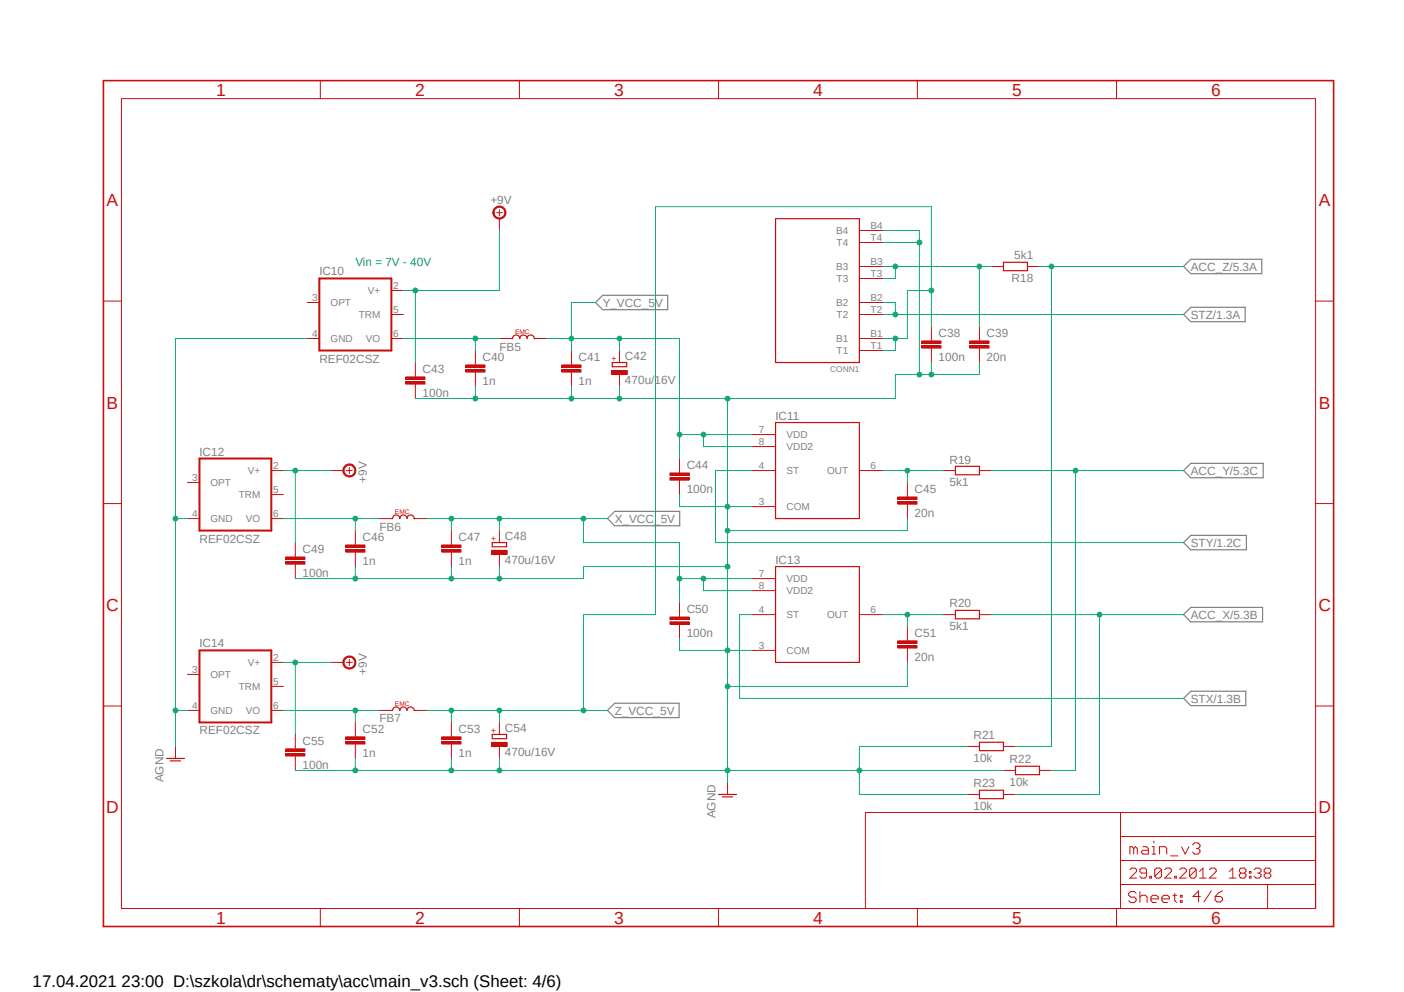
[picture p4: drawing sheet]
<svg xmlns="http://www.w3.org/2000/svg" width="297mm" height="210mm" viewBox="0 0 297 210" stroke-linecap="round" stroke-linejoin="round" font-family="sans-serif">
<path d="M21.3 16.7l261.2 179.9M282.5 16.7l-261.2 179.9" fill="none" stroke="#fff" stroke-width=".21"/>
<path d="M250.4 56.4l1.5-1.5h15.1v3h-15.1zM126 64l1.5-1.5h13.8v3h-13.8zM250.4 66.5l1.5-1.5h11.5v3.1h-11.5zM250.4 99.6l1.5-1.6h15.3v3.1h-15.3zM128.5 109.7l1.5-1.5h13.8v3.1h-13.8zM250.4 114.8l1.5-1.5h11.8v3h-11.8zM250.4 130l1.5-1.5h15.2v3.1h-15.2zM128.5 150.3l1.5-1.5h13.7v3h-13.7zM250.4 147.8l1.5-1.5h11.7v3h-11.7z" fill="none" stroke="#808080" stroke-width=".25"/>
<path d="M164.1 89.4h17.7v20.3h-17.7zM164.1 119.9h17.7v20.3h-17.7z" fill="none" stroke="#c90d0c" stroke-width=".25"/>
<path d="M143.8 99.6v.5M159 91.9h5.1M159 94.5h5.1M159 99.6h5.1M181.8 99.6h5.1M143.8 101.6v.5M159 107.2h5.1M159 122.4h5.1M159 125h5.1M159 130h5.1M159 137.6h5.1M181.8 130h5.1" fill="none" stroke="#c90d0c" stroke-width=".21"/>
<path d="M141.7 101.1h4.1v.5h-4.1z" fill-rule="evenodd" fill="#c90d0c"/>
<path d="M141.7 101.1h4.1v.5h-4.1z" fill="none" stroke="#c90d0c" stroke-width=".21"/>
<path d="M141.7 100.1h4.1v.5h-4.1z" fill-rule="evenodd" fill="#c90d0c"/>
<path d="M143.8 97v2.6M141.7 100.1h4.1v.5h-4.1zM143.8 102.1v2.5M143.8 130v.6M143.8 132.1v.5" fill="none" stroke="#c90d0c" stroke-width=".21"/>
<path d="M141.7 131.6h4.1v.5h-4.1z" fill-rule="evenodd" fill="#c90d0c"/>
<path d="M141.7 131.6h4.1v.5h-4.1z" fill="none" stroke="#c90d0c" stroke-width=".21"/>
<path d="M141.7 130.6h4.1v.5h-4.1z" fill-rule="evenodd" fill="#c90d0c"/>
<path d="M192 104.6v.6M192 106.7v.5M141.7 130.6h4.1v.5h-4.1zM143.8 127.5v2.5M143.8 132.6v2.5" fill="none" stroke="#c90d0c" stroke-width=".21"/>
<path d="M189.9 106.2h4.1v.5h-4.1z" fill-rule="evenodd" fill="#c90d0c"/>
<path d="M189.9 106.2h4.1v.5h-4.1z" fill="none" stroke="#c90d0c" stroke-width=".21"/>
<path d="M189.9 105.2h4.1v.5h-4.1z" fill-rule="evenodd" fill="#c90d0c"/>
<path d="M189.9 105.2h4.1v.5h-4.1zM192 102.1v2.5M192 107.2v2.5M192 135.1v.5M192 137.1v.5" fill="none" stroke="#c90d0c" stroke-width=".21"/>
<path d="M189.9 136.6h4.1v.5h-4.1z" fill-rule="evenodd" fill="#c90d0c"/>
<path d="M189.9 136.6h4.1v.5h-4.1z" fill="none" stroke="#c90d0c" stroke-width=".21"/>
<path d="M189.9 135.6h4.1v.5h-4.1z" fill-rule="evenodd" fill="#c90d0c"/>
<g fill="none" stroke="#c90d0c" stroke-width=".21">
<path d="M181.8 58.9h5.1M181.8 56.4h5.1M181.8 51.3h5.1M181.8 48.8h5.1M181.8 74.2h5.1M181.8 71.6h5.1M181.8 66.5h5.1M181.8 64h5.1M197.1 71.6v.5M197.1 73.7v.5M189.9 135.6h4.1v.5h-4.1zM192 132.6v2.5"/>
<path d="M192 137.6v2.6"/>
</g>
<path d="M164.1 46.3h17.7v30.4h-17.7z" fill="none" stroke="#c90d0c" stroke-width=".25"/>
<path d="M195 73.2h4.1v.5h-4.1z" fill-rule="evenodd" fill="#c90d0c"/>
<path d="M195 73.2h4.1v.5h-4.1z" fill="none" stroke="#c90d0c" stroke-width=".21"/>
<path d="M195 72.1h4.1v.5h-4.1z" fill-rule="evenodd" fill="#c90d0c"/>
<path d="M195 72.1h4.1v.5h-4.1zM197.1 69.1v2.5M197.1 74.2v2.5M207.2 71.6v.5M207.2 73.7v.5" fill="none" stroke="#c90d0c" stroke-width=".21"/>
<path d="M205.2 73.2h4.1v.5h-4.1z" fill-rule="evenodd" fill="#c90d0c"/>
<path d="M205.2 73.2h4.1v.5h-4.1z" fill="none" stroke="#c90d0c" stroke-width=".21"/>
<path d="M205.2 72.1h4.1v.5h-4.1z" fill-rule="evenodd" fill="#c90d0c"/>
<path d="M100.6 76.7v.5M100.6 78.7v.5M105.7 71.6h2.5M113.3 71.6h2.5M205.2 72.1h4.1v.5h-4.1zM207.2 69.1v2.5M207.2 74.2v2.5" fill="none" stroke="#c90d0c" stroke-width=".21"/>
<path d="M108.2 71.6h.3a.76 .76 0 0 1 .7-.7 .76 .76 0 0 1 .8 .7 .76 .76 0 0 1 .7-.7 .76 .76 0 0 1 .8 .7 .76 .76 0 0 1 .8-.7 .76 .76 0 0 1 .7 .7h.3" fill="none" stroke="#c90d0c" stroke-width=".25"/>
<path d="M98.5 78.2h4.1v.5h-4.1z" fill-rule="evenodd" fill="#c90d0c"/>
<path d="M98.5 78.2h4.1v.5h-4.1z" fill="none" stroke="#c90d0c" stroke-width=".21"/>
<path d="M98.5 77.2h4.1v.5h-4.1z" fill-rule="evenodd" fill="#c90d0c"/>
<path d="M98.5 77.2h4.1v.5h-4.1zM100.6 74.2v2.5M100.6 79.2v2.6M120.9 76.7v.5M120.9 78.7v.5" fill="none" stroke="#c90d0c" stroke-width=".21"/>
<path d="M118.9 78.2h4v.5h-4z" fill-rule="evenodd" fill="#c90d0c"/>
<path d="M118.9 78.2h4v.5h-4z" fill="none" stroke="#c90d0c" stroke-width=".21"/>
<path d="M118.9 77.2h4v.5h-4z" fill-rule="evenodd" fill="#c90d0c"/>
<path d="M65 64h2.6M65 71.6h2.6M82.8 71.6h2.5M82.8 66.5h2.5M82.8 61.5h2.5M87.9 79.2v.6M118.9 77.2h4v.5h-4zM120.9 74.2v2.5M120.9 79.2v2.6M87.9 81.3v.5" fill="none" stroke="#c90d0c" stroke-width=".21"/>
<path d="M67.6 58.9h15.2v15.3h-15.2z" fill="none" stroke="#c90d0c" stroke-width=".42"/>
<path d="M85.8 80.8h4.1v.5h-4.1z" fill-rule="evenodd" fill="#c90d0c"/>
<path d="M85.8 80.8h4.1v.5h-4.1z" fill="none" stroke="#c90d0c" stroke-width=".21"/>
<path d="M85.8 79.8h4.1v.5h-4.1z" fill-rule="evenodd" fill="#c90d0c"/>
<g fill="none" stroke="#c90d0c" stroke-width=".21">
<path d="M67.8 17.1v3.8M109.9 17.1v3.8M152 17.1v3.8M194.1 17.1v3.8M236.2 17.1v3.8M25.7 20.9h252.6v171.3h-252.6zM105 45h1.3M105.7 44.4v1.2M209.8 56.4h2.5M217.4 56.4h2.5M21.9 63.7h3.8M85.8 79.8h4.1v.5h-4.1z"/>
<path d="M87.9 76.7v2.5M278.3 63.7h3.8M87.9 81.8v2.5M199.6 99.6h2.5M207.2 99.6h2.6M21.9 106.6h3.8M278.3 106.6h3.8M199.6 130h2.5M207.2 130h2.6M21.9 149.4h3.8M204.7 157.9h2.5M212.3 157.9h2.5"/>
<path d="M278.3 149.4h3.8M204.7 168.1h2.5M212.3 163h2.5M212.3 168.1h2.5M219.9 163h2.6M237.1 171.9v20.3M237.1 177h41.2M239.9 179.5l-.4-.3h-.4v1.5M239.9 179.5v1.2M239.9 179.5l.3-.3 .4 .3v1.2M241.8 179.2h.8l.3 .3v1.2h-1.1l-.4-.4 .4-.4h1.1M243.8 179.2h.3v1.5"/>
<path d="M244.1 178v.4M250 179.2l.7 1.5 .8-1.5M252.3 178.8l.4-.4h.8l.4 .4v.4l-.4 .3M253.1 179.5h.4M253.5 179.5l.4 .4v.4l-.4 .4h-.8l-.4-.4M278.3 171.9h-95.2v20.3M67.8 192.2v3.8M109.9 192.2v3.8M152 192.2v3.8M194.1 192.2v3.8M236.2 192.2v3.8M237.1 187.2h41.2"/>
<path d="M237.1 182.1h41.2M239.1 184l.3-.3h.7l.3 .3v.4l-1.3 1.4h1.3M240.4 189l-.4-.4h-.8l-.4 .4v.4l.4 .4h.8l.4 .4v.4l-.4 .4h-.8l-.4-.4M241.2 188.6v2.4M241.2 189.8l.4-.4h.7l.4 .4v1.2M242.6 184.7h-1.1l-.3-.3v-.4l.3-.3h.7l.4 .3v1.4l-.4 .4h-.7l-.3-.4M243.2 185.4h.4v.4h-.4zM243.5 190.2h1.6v-.4l-.5-.4h-.7l-.4 .4v.8l.4 .4h.7M243.8 180.7h.7M245.3 180.7v-1.5h1.2l.3 .3v1.2M245.7 184v1.4l-.3 .4h-.7l-.4-.4M245.7 184l-.3-.3h-.7l-.4 .3v1.4"/>
<path d="M245.7 184l-1.4 1.4M245.8 190.2h1.6v-.4l-.4-.4h-.8l-.4 .4v.8l.4 .4h.8M246.4 184l.4-.3h.7l.3 .3v.4l-1.4 1.4h1.4M247.6 181.1h1.6M248.2 189.4h.8M248.5 185.4h.4v.4h-.4zM248.5 189v1.6l.5 .4M249.6 184l.3-.3h.7l.4 .3v.4l-1.4 1.4h1.4M249.7 189.4h.4v.4h-.4zM249.7 190.6h.4v.4h-.4zM253.1 184v1.4l-.4 .4h-.7l-.3-.4M253.1 184l-.4-.3h-.7l-.3 .3v1.4"/>
<path d="M253.1 184l-1.4 1.4M253.8 185.8h1.4M253.8 184.4l.7-.7v2.1M254 189.7h-1.6l1.2-1.2v2.3M255.9 184l.3-.3h.8l.3 .3v.4l-1.4 1.4h1.4M256.3 188.5l-1.6 2.3M257.1 189.7h1.1l.5 .4v.4l-.5 .3h-.7l-.4-.3zM258.7 188.5l-.9 .4-.7 .8M260.1 185.8h1.4M260.1 184.4l.7-.7v2.1M262.5 184.7l-.3 .4v.3l.3 .4h.8l.3-.4v-.3l-.3-.4M262.5 184.7l-.3-.3v-.4l.3-.3h.8l.3 .3v.4l-.3 .3"/>
<path d="M262.5 184.7h.8M264.3 185.4h.4v.4h-.4zM264.3 184.4h.4v.3h-.4zM265.3 184l.4-.3h.7l.4 .3v.4l-.4 .3M266.1 184.7h.3M266.4 184.7l.4 .4v.3l-.4 .4h-.7l-.4-.4M267.8 184.7l-.3 .4v.3l.3 .4h.7l.4-.4v-.3l-.4-.4M267.8 184.7l-.3-.3v-.4l.3-.3h.7l.4 .3v.4l-.4 .3M267.8 184.7h.7M268.2 187.2v5"/>
</g>
<path d="M21.9 17.1h260.2v178.9h-260.2z" fill="none" stroke="#c90d0c" stroke-width=".34"/>
<path d="M212.3 55.5h5.1v1.8h-5.1zM202.1 98.7h5.1v1.8h-5.1zM202.1 129.2h5.1v1.7h-5.1zM207.2 157.1h5.1v1.7h-5.1zM207.2 167.2h5.1v1.8h-5.1zM214.8 162.1h5.1v1.8h-5.1z" fill="none" stroke="#c90d0c" stroke-width=".25"/>
<path d="M104.6 44.1a1.4 1.4 0 0 1 2.2 .1 1.4 1.4 0 0 1-.7 2.1 1.4 1.4 0 0 1-1.8-1.3h.2a1.13 1.13 0 0 1 1.6-1.1 1.13 1.13 0 0 1 .4 1.8 1.13 1.13 0 0 1-1.9-.3l-.1-.4h-.2z" fill-rule="evenodd" fill="#c90d0c"/>
<path d="M104.6 44.1a1.4 1.4 0 0 1 2.2 .1 1.4 1.4 0 0 1-.7 2.1 1.4 1.4 0 0 1-1.8-1.3h.2a1.13 1.13 0 0 1 1.6-1.1 1.13 1.13 0 0 1 .4 1.8 1.13 1.13 0 0 1-1.9-.3l-.1-.4h-.2zM105.7 46.3v2.5" fill="none" stroke="#c90d0c" stroke-width=".21"/>
<path d="M129.5 76.7h3.1v.9h-3.1z" fill="none" stroke="#c90d0c" stroke-width=".25"/>
<path d="M129.4 78.4h3.3v.8h-3.3z" fill-rule="evenodd" fill="#c90d0c"/>
<path d="M129.4 78.4h3.3v.8h-3.3zM131.1 74.2v2.5M131.1 79.2v2.6M75.2 114.8v.5M75.2 116.8v.5M80.3 109.7h2.5M87.9 109.7h2.5" fill="none" stroke="#c90d0c" stroke-width=".21"/>
<path d="M82.8 109.7h.3a.76 .76 0 0 1 .7-.7 .76 .76 0 0 1 .8 .7 .76 .76 0 0 1 .7-.7 .76 .76 0 0 1 .8 .7 .76 .76 0 0 1 .8-.7 .76 .76 0 0 1 .7 .7h.3" fill="none" stroke="#c90d0c" stroke-width=".25"/>
<path d="M73.1 116.3h4.1v.5h-4.1z" fill-rule="evenodd" fill="#c90d0c"/>
<path d="M73.1 116.3h4.1v.5h-4.1z" fill="none" stroke="#c90d0c" stroke-width=".21"/>
<path d="M73.1 115.3h4.1v.5h-4.1z" fill-rule="evenodd" fill="#c90d0c"/>
<path d="M73.1 115.3h4.1v.5h-4.1zM75.2 112.3v2.5M75.2 117.3v2.6M95.5 114.8v.5M95.5 116.8v.5" fill="none" stroke="#c90d0c" stroke-width=".21"/>
<path d="M93.5 116.3h4v.5h-4z" fill-rule="evenodd" fill="#c90d0c"/>
<path d="M93.5 116.3h4v.5h-4z" fill="none" stroke="#c90d0c" stroke-width=".21"/>
<path d="M93.5 115.3h4v.5h-4z" fill-rule="evenodd" fill="#c90d0c"/>
<path d="M57.4 99.6h2.5M39.7 102.1h2.5M39.7 109.7h2.5M57.4 109.7h2.5M57.4 104.6h2.5M62.5 117.3v.6M62.5 119.4v.5M93.5 115.3h4v.5h-4zM95.5 112.3v2.5M95.5 117.3v2.6" fill="none" stroke="#c90d0c" stroke-width=".21"/>
<path d="M42.2 97h15.2v15.3h-15.2z" fill="none" stroke="#c90d0c" stroke-width=".42"/>
<path d="M60.4 118.9h4.1v.5h-4.1z" fill-rule="evenodd" fill="#c90d0c"/>
<path d="M60.4 118.9h4.1v.5h-4.1z" fill="none" stroke="#c90d0c" stroke-width=".21"/>
<path d="M60.4 117.9h4.1v.5h-4.1z" fill-rule="evenodd" fill="#c90d0c"/>
<path d="M73.3 99.6h1.2M73.9 98.9v1.3M60.4 117.9h4.1v.5h-4.1zM62.5 114.8v2.5M62.5 119.9v2.5" fill="none" stroke="#c90d0c" stroke-width=".21"/>
<path d="M72.9 98.7a1.39 1.39 0 0 1 2.2 .1 1.39 1.39 0 0 1-.8 2.1 1.39 1.39 0 0 1-1.8-1.3h.3a1.15 1.15 0 0 1 1.5-1.2 1.15 1.15 0 0 1 .4 1.9 1.15 1.15 0 0 1-1.8-.4l-.1-.3h-.3z" fill-rule="evenodd" fill="#c90d0c"/>
<path d="M70.1 99.6h2.5M72.9 98.7a1.39 1.39 0 0 1 2.2 .1 1.39 1.39 0 0 1-.8 2.1 1.39 1.39 0 0 1-1.8-1.3h.3a1.15 1.15 0 0 1 1.5-1.2 1.15 1.15 0 0 1 .4 1.9 1.15 1.15 0 0 1-1.8-.4l-.1-.3h-.3z" fill="none" stroke="#c90d0c" stroke-width=".21"/>
<path d="M104.1 114.8h3.1v.9h-3.1z" fill="none" stroke="#c90d0c" stroke-width=".25"/>
<path d="M104 116.5h3.3v.8h-3.3z" fill-rule="evenodd" fill="#c90d0c"/>
<path d="M104 116.5h3.3v.8h-3.3zM105.7 112.3v2.5M105.7 117.3v2.6M75.2 155.4v.5M75.2 157.4v.5M80.3 150.3h2.5M87.9 150.3h2.5" fill="none" stroke="#c90d0c" stroke-width=".21"/>
<path d="M82.8 150.3h.3a.76 .76 0 0 1 .7-.7 .76 .76 0 0 1 .8 .7 .76 .76 0 0 1 .7-.7 .76 .76 0 0 1 .8 .7 .76 .76 0 0 1 .8-.7 .76 .76 0 0 1 .7 .7h.3" fill="none" stroke="#c90d0c" stroke-width=".25"/>
<path d="M73.1 156.9h4.1v.5h-4.1z" fill-rule="evenodd" fill="#c90d0c"/>
<path d="M73.1 156.9h4.1v.5h-4.1z" fill="none" stroke="#c90d0c" stroke-width=".21"/>
<path d="M73.1 155.9h4.1v.5h-4.1z" fill-rule="evenodd" fill="#c90d0c"/>
<path d="M73.1 155.9h4.1v.5h-4.1zM75.2 152.9v2.5M75.2 157.9v2.6M95.5 155.4v.5M95.5 157.4v.5" fill="none" stroke="#c90d0c" stroke-width=".21"/>
<path d="M93.5 156.9h4v.5h-4z" fill-rule="evenodd" fill="#c90d0c"/>
<path d="M93.5 156.9h4v.5h-4z" fill="none" stroke="#c90d0c" stroke-width=".21"/>
<path d="M93.5 155.9h4v.5h-4z" fill-rule="evenodd" fill="#c90d0c"/>
<path d="M39.7 142.7h2.5M39.7 150.3h2.5M57.4 150.3h2.5M57.4 145.2h2.5M57.4 140.2h2.5M62.5 157.9v.6M62.5 160v.5M93.5 155.9h4v.5h-4zM95.5 152.9v2.5M95.5 157.9v2.6" fill="none" stroke="#c90d0c" stroke-width=".21"/>
<path d="M42.2 137.6h15.2v15.3h-15.2z" fill="none" stroke="#c90d0c" stroke-width=".42"/>
<path d="M60.4 159.5h4.1v.5h-4.1z" fill-rule="evenodd" fill="#c90d0c"/>
<path d="M60.4 159.5h4.1v.5h-4.1z" fill="none" stroke="#c90d0c" stroke-width=".21"/>
<path d="M60.4 158.5h4.1v.5h-4.1z" fill-rule="evenodd" fill="#c90d0c"/>
<path d="M73.9 139.5v1.3M60.4 158.5h4.1v.5h-4.1zM62.5 155.4v2.5M73.3 140.2h1.2M62.5 160.5v2.5" fill="none" stroke="#c90d0c" stroke-width=".21"/>
<path d="M72.9 139.3a1.4 1.4 0 0 1 2.2 .1 1.4 1.4 0 0 1-.8 2.1 1.4 1.4 0 0 1-1.8-1.3h.3a1.15 1.15 0 0 1 1.6-1.1 1.15 1.15 0 0 1 .3 1.9 1.15 1.15 0 0 1-1.8-.4l-.1-.4h-.3z" fill-rule="evenodd" fill="#c90d0c"/>
<path d="M72.9 139.3a1.4 1.4 0 0 1 2.2 .1 1.4 1.4 0 0 1-.8 2.1 1.4 1.4 0 0 1-1.8-1.3h.3a1.15 1.15 0 0 1 1.6-1.1 1.15 1.15 0 0 1 .3 1.9 1.15 1.15 0 0 1-1.8-.4l-.1-.4h-.3zM70.1 140.2h2.5" fill="none" stroke="#c90d0c" stroke-width=".21"/>
<path d="M104.1 155.4h3.1v.9h-3.1z" fill="none" stroke="#c90d0c" stroke-width=".25"/>
<path d="M104 157.1h3.3v.8h-3.3z" fill-rule="evenodd" fill="#c90d0c"/>
<path d="M37.1 157.9v2.6M104 157.1h3.3v.8h-3.3zM105.7 152.9v2.5M105.7 157.9v2.6M153.9 165.6v2.5" fill="none" stroke="#c90d0c" stroke-width=".21"/>
<path d="M35.2 160.5h3.8M36 161h2.2M152 168.1h3.8M152.8 168.6h2.2" fill="none" stroke="#c90d0c" stroke-width=".25"/>
<path d="M186.9 99.6h12.7M192 99.6v2.5" fill="none" stroke="#0dab76" stroke-width=".21"/>
<circle cx="192" cy="99.6" r=".51" fill="#0dab76"/>
<g fill="none" stroke="#0dab76" stroke-width=".21">
<path d="M186.9 130h12.7M192 130v2.6"/>
<circle cx="192" cy="99.6" r=".51"/>
</g>
<circle cx="192" cy="130" r=".51" fill="#0dab76"/>
<g fill="none" stroke="#0dab76" stroke-width=".21">
<path d="M186.9 64h2.5v2.5M186.9 66.5h63.5M159 99.6h-7.6v15.2h99M159 130h-2.5v17.8h93.9"/>
<circle cx="192" cy="130" r=".51"/>
</g>
<circle cx="189.4" cy="66.5" r=".51" fill="#0dab76"/>
<g fill="none" stroke="#0dab76" stroke-width=".21">
<path d="M186.9 56.4h22.9M189.4 56.4v2.5h-2.5M207.2 56.4v12.7"/>
<circle cx="189.4" cy="66.5" r=".51"/>
</g>
<circle cx="207.2" cy="56.4" r=".51" fill="#0dab76"/>
<circle cx="207.2" cy="56.4" r=".51" fill="none" stroke="#0dab76" stroke-width=".21"/>
<circle cx="189.4" cy="56.4" r=".51" fill="#0dab76"/>
<g fill="none" stroke="#0dab76" stroke-width=".21">
<path d="M115.8 71.6h28v25.4M126 64h-5.1v10.2M131.1 71.6v2.6M143.8 91.9h15.2M148.8 91.9v2.6h10.2"/>
<circle cx="189.4" cy="56.4" r=".51"/>
</g>
<circle cx="131.1" cy="71.6" r=".51" fill="#0dab76"/>
<circle cx="131.1" cy="71.6" r=".51" fill="none" stroke="#0dab76" stroke-width=".21"/>
<circle cx="120.9" cy="71.6" r=".51" fill="#0dab76"/>
<circle cx="120.9" cy="71.6" r=".51" fill="none" stroke="#0dab76" stroke-width=".21"/>
<circle cx="148.8" cy="91.9" r=".51" fill="#0dab76"/>
<circle cx="148.8" cy="91.9" r=".51" fill="none" stroke="#0dab76" stroke-width=".21"/>
<circle cx="143.8" cy="91.9" r=".51" fill="#0dab76"/>
<g fill="none" stroke="#0dab76" stroke-width=".21">
<path d="M85.3 71.6h20.4M100.6 71.6v2.6"/>
<circle cx="143.8" cy="91.9" r=".51"/>
</g>
<circle cx="100.6" cy="71.6" r=".51" fill="#0dab76"/>
<g fill="none" stroke="#0dab76" stroke-width=".21">
<path d="M105.7 48.8v12.7h-20.4M87.9 61.5v15.2"/>
<circle cx="100.6" cy="71.6" r=".51"/>
</g>
<circle cx="87.9" cy="61.5" r=".51" fill="#0dab76"/>
<g fill="none" stroke="#0dab76" stroke-width=".21">
<path d="M59.9 99.6h10.2M62.5 99.6v15.2"/>
<circle cx="87.9" cy="61.5" r=".51"/>
</g>
<circle cx="62.5" cy="99.6" r=".51" fill="#0dab76"/>
<g fill="none" stroke="#0dab76" stroke-width=".21">
<path d="M59.9 140.2h10.2M62.5 140.2v15.2"/>
<circle cx="62.5" cy="99.6" r=".51"/>
</g>
<circle cx="62.5" cy="140.2" r=".51" fill="#0dab76"/>
<g fill="none" stroke="#0dab76" stroke-width=".21">
<path d="M219.9 56.4h30.5M222.5 56.4v101.5h-7.7"/>
<circle cx="62.5" cy="140.2" r=".51"/>
</g>
<circle cx="222.5" cy="56.4" r=".51" fill="#0dab76"/>
<g fill="none" stroke="#0dab76" stroke-width=".21">
<path d="M209.8 99.6h40.6M227.5 99.6v63.4h-5"/>
<circle cx="222.5" cy="56.4" r=".51"/>
</g>
<circle cx="227.5" cy="99.6" r=".51" fill="#0dab76"/>
<g fill="none" stroke="#0dab76" stroke-width=".21">
<path d="M209.8 130h40.6M232.6 130v38.1h-17.8"/>
<circle cx="227.5" cy="99.6" r=".51"/>
</g>
<circle cx="232.6" cy="130" r=".51" fill="#0dab76"/>
<g fill="none" stroke="#0dab76" stroke-width=".21">
<path d="M59.9 109.7h20.4M75.2 109.7v2.6"/>
<circle cx="232.6" cy="130" r=".51"/>
</g>
<circle cx="75.2" cy="109.7" r=".51" fill="#0dab76"/>
<g fill="none" stroke="#0dab76" stroke-width=".21">
<path d="M59.9 150.3h20.4M75.2 150.3v2.6"/>
<circle cx="75.2" cy="109.7" r=".51"/>
</g>
<circle cx="75.2" cy="150.3" r=".51" fill="#0dab76"/>
<g fill="none" stroke="#0dab76" stroke-width=".21">
<path d="M189.4 71.6v2.6h-2.5M197.1 69.1v-25.4h-58.4v86.3h-15.3v20.3M197.1 61.5h-5.1v10.1h-5.1M90.4 150.3h38.1M95.5 150.3v2.6M105.7 150.3v2.6"/>
<circle cx="75.2" cy="150.3" r=".51"/>
</g>
<circle cx="123.4" cy="150.3" r=".51" fill="#0dab76"/>
<circle cx="123.4" cy="150.3" r=".51" fill="none" stroke="#0dab76" stroke-width=".21"/>
<circle cx="105.7" cy="150.3" r=".51" fill="#0dab76"/>
<circle cx="105.7" cy="150.3" r=".51" fill="none" stroke="#0dab76" stroke-width=".21"/>
<circle cx="95.5" cy="150.3" r=".51" fill="#0dab76"/>
<circle cx="95.5" cy="150.3" r=".51" fill="none" stroke="#0dab76" stroke-width=".21"/>
<circle cx="189.4" cy="71.6" r=".51" fill="#0dab76"/>
<circle cx="189.4" cy="71.6" r=".51" fill="none" stroke="#0dab76" stroke-width=".21"/>
<circle cx="197.1" cy="61.5" r=".51" fill="#0dab76"/>
<g fill="none" stroke="#0dab76" stroke-width=".21">
<path d="M90.4 109.7h38.1M95.5 109.7v2.6M105.7 109.7v2.6M123.4 109.7v5.1h20.4v12.7M143.8 122.4h15.2M148.8 122.4v2.6h10.2"/>
<circle cx="197.1" cy="61.5" r=".51"/>
</g>
<circle cx="123.4" cy="109.7" r=".51" fill="#0dab76"/>
<circle cx="123.4" cy="109.7" r=".51" fill="none" stroke="#0dab76" stroke-width=".21"/>
<circle cx="105.7" cy="109.7" r=".51" fill="#0dab76"/>
<circle cx="105.7" cy="109.7" r=".51" fill="none" stroke="#0dab76" stroke-width=".21"/>
<circle cx="95.5" cy="109.7" r=".51" fill="#0dab76"/>
<circle cx="95.5" cy="109.7" r=".51" fill="none" stroke="#0dab76" stroke-width=".21"/>
<circle cx="148.8" cy="122.4" r=".51" fill="#0dab76"/>
<circle cx="148.8" cy="122.4" r=".51" fill="none" stroke="#0dab76" stroke-width=".21"/>
<circle cx="143.8" cy="122.4" r=".51" fill="#0dab76"/>
<g fill="none" stroke="#0dab76" stroke-width=".21">
<path d="M186.9 48.8h7.6v30.4M186.9 51.3h7.6M197.1 76.7v2.5M207.2 76.7v2.5h-17.8v5.1h-101.5M100.6 81.8v2.5M120.9 81.8v2.5M131.1 81.8v2.5M153.9 84.3v81.3M75.2 119.9v2.5M95.5 119.9v2.5M105.7 119.9v2.5M143.8 104.6v2.6h15.2"/>
<path d="M153.9 119.9h-30.5v2.5h-60.9M192 109.7v2.6h-38.1M143.8 135.1v2.5h15.2M192 140.2v5h-38.1M204.7 157.9h-22.9v10.2h22.9M62.5 163h149.8M75.2 160.5v2.5M95.5 160.5v2.5M105.7 160.5v2.5"/>
<circle cx="143.8" cy="122.4" r=".51"/>
</g>
<circle cx="100.6" cy="84.3" r=".51" fill="#0dab76"/>
<circle cx="100.6" cy="84.3" r=".51" fill="none" stroke="#0dab76" stroke-width=".21"/>
<circle cx="75.2" cy="122.4" r=".51" fill="#0dab76"/>
<circle cx="75.2" cy="122.4" r=".51" fill="none" stroke="#0dab76" stroke-width=".21"/>
<circle cx="75.2" cy="163" r=".51" fill="#0dab76"/>
<circle cx="75.2" cy="163" r=".51" fill="none" stroke="#0dab76" stroke-width=".21"/>
<circle cx="95.5" cy="163" r=".51" fill="#0dab76"/>
<circle cx="95.5" cy="163" r=".51" fill="none" stroke="#0dab76" stroke-width=".21"/>
<circle cx="105.7" cy="163" r=".51" fill="#0dab76"/>
<circle cx="105.7" cy="163" r=".51" fill="none" stroke="#0dab76" stroke-width=".21"/>
<circle cx="105.7" cy="122.4" r=".51" fill="#0dab76"/>
<circle cx="105.7" cy="122.4" r=".51" fill="none" stroke="#0dab76" stroke-width=".21"/>
<circle cx="95.5" cy="122.4" r=".51" fill="#0dab76"/>
<circle cx="95.5" cy="122.4" r=".51" fill="none" stroke="#0dab76" stroke-width=".21"/>
<circle cx="197.1" cy="79.2" r=".51" fill="#0dab76"/>
<circle cx="197.1" cy="79.2" r=".51" fill="none" stroke="#0dab76" stroke-width=".21"/>
<circle cx="181.8" cy="163" r=".51" fill="#0dab76"/>
<circle cx="181.8" cy="163" r=".51" fill="none" stroke="#0dab76" stroke-width=".21"/>
<circle cx="153.9" cy="145.2" r=".51" fill="#0dab76"/>
<circle cx="153.9" cy="145.2" r=".51" fill="none" stroke="#0dab76" stroke-width=".21"/>
<circle cx="153.9" cy="137.6" r=".51" fill="#0dab76"/>
<circle cx="153.9" cy="137.6" r=".51" fill="none" stroke="#0dab76" stroke-width=".21"/>
<circle cx="153.9" cy="112.3" r=".51" fill="#0dab76"/>
<circle cx="153.9" cy="112.3" r=".51" fill="none" stroke="#0dab76" stroke-width=".21"/>
<circle cx="153.9" cy="107.2" r=".51" fill="#0dab76"/>
<circle cx="153.9" cy="107.2" r=".51" fill="none" stroke="#0dab76" stroke-width=".21"/>
<circle cx="153.9" cy="84.3" r=".51" fill="#0dab76"/>
<circle cx="153.9" cy="84.3" r=".51" fill="none" stroke="#0dab76" stroke-width=".21"/>
<circle cx="120.9" cy="84.3" r=".51" fill="#0dab76"/>
<circle cx="120.9" cy="84.3" r=".51" fill="none" stroke="#0dab76" stroke-width=".21"/>
<circle cx="131.1" cy="84.3" r=".51" fill="#0dab76"/>
<circle cx="131.1" cy="84.3" r=".51" fill="none" stroke="#0dab76" stroke-width=".21"/>
<circle cx="153.9" cy="119.9" r=".51" fill="#0dab76"/>
<circle cx="153.9" cy="119.9" r=".51" fill="none" stroke="#0dab76" stroke-width=".21"/>
<circle cx="153.9" cy="163" r=".51" fill="#0dab76"/>
<circle cx="153.9" cy="163" r=".51" fill="none" stroke="#0dab76" stroke-width=".21"/>
<circle cx="194.5" cy="79.2" r=".51" fill="#0dab76"/>
<circle cx="194.5" cy="79.2" r=".51" fill="none" stroke="#0dab76" stroke-width=".21"/>
<circle cx="194.5" cy="51.3" r=".51" fill="#0dab76"/>
<g fill="none" stroke="#0dab76" stroke-width=".21">
<path d="M65 71.6h-27.9v86.3M37.1 109.7h2.6M37.1 150.3h2.6"/>
<circle cx="194.5" cy="51.3" r=".51"/>
</g>
<circle cx="37.1" cy="150.3" r=".51" fill="#0dab76"/>
<circle cx="37.1" cy="150.3" r=".51" fill="none" stroke="#0dab76" stroke-width=".21"/>
<circle cx="37.1" cy="109.7" r=".51" fill="#0dab76"/>
<circle cx="37.1" cy="109.7" r=".51" fill="none" stroke="#0dab76" stroke-width=".21"/>
<g font-size="3.7" fill="#c90d0c">
<text x="45.7" y="20.3">1</text>
<text x="87.8" y="20.3">2</text>
<text x="129.9" y="20.3">3</text>
<text x="172" y="20.3">4</text>
<text x="214.2" y="20.3">5</text>
<text x="256.2" y="20.3">6</text>
<text x="22.6" y="43.6">A</text>
<text x="279" y="43.6">A</text>
<text x="22.6" y="86.4">B</text>
<text x="279" y="86.4">B</text>
<text x="22.5" y="129.3">C</text>
<text x="278.9" y="129.3">C</text>
<text x="22.5" y="172.1">D</text>
<text x="278.9" y="172.1">D</text>
<text x="45.7" y="195.5">1</text>
<text x="87.8" y="195.5">2</text>
<text x="129.9" y="195.5">3</text>
<text x="172" y="195.5">4</text>
<text x="214.2" y="195.5">5</text>
<text x="256.2" y="195.5">6</text>
</g>
<text font-size="3.6" x="6.9" y="208.9">17.04.2021 23:00 D:\szkola\dr\schematy\acc\main_v3.sch (Sheet: 4/6)</text>
<g font-size="2.5" fill="#808080">
<text x="103.8" y="43.1">+9V</text>
<text x="67.6" y="58.3">IC10</text>
<text x="214" y="59.7">R18</text>
<text x="214.6" y="54.9">5k1</text>
<text x="251.9" y="57.3">ACC_Z/5.3A</text>
<text x="127.5" y="64.9">Y_VCC_5V</text>
<text x="198.6" y="71.2">C38</text>
<text x="208.7" y="71.2">C39</text>
<text x="251.9" y="67.4">STZ/1.3A</text>
<text x="67.6" y="76.7">REF02CSZ</text>
<text x="102.1" y="76.3">C40</text>
<text x="105.7" y="74.2">FB5</text>
<text x="122.4" y="76.3">C41</text>
<text x="132.2" y="76.2">C42</text>
<text x="198.6" y="76.3">100n</text>
<text x="208.7" y="76.3">20n</text>
<text x="89.4" y="83.9">100n</text>
<text x="89.4" y="78.9">C43</text>
<text x="102.1" y="81.4">1n</text>
<text x="122.4" y="81.4">1n</text>
<text x="132.2" y="81.3">470u/16V</text>
<text x="164.1" y="88.8">IC11</text>
<text x="42.2" y="96.4">IC12</text>
<text x="145.3" y="99.2">C44</text>
<text x="200.9" y="98.1">R19</text>
<text x="251.9" y="100.5">ACC_Y/5.3C</text>
<text x="77.6" y="102.2" transform="rotate(-90 77.6 102.2)">+9V</text>
<text x="145.3" y="104.3">100n</text>
<text x="193.5" y="104.3">C45</text>
<text x="200.9" y="102.9">5k1</text>
<text x="80.3" y="112.3">FB6</text>
<text x="130" y="110.6">X_VCC_5V</text>
<text x="193.5" y="109.3">20n</text>
<text x="42.2" y="114.8">REF02CSZ</text>
<text x="64" y="117">C49</text>
<text x="76.7" y="119.5">1n</text>
<text x="76.7" y="114.4">C46</text>
<text x="97" y="114.4">C47</text>
<text x="97" y="119.5">1n</text>
<text x="106.8" y="114.3">C48</text>
<text x="106.8" y="119.4">470u/16V</text>
<text x="164.1" y="119.3">IC13</text>
<text x="251.9" y="115.7">STY/1.2C</text>
<text x="64" y="122">100n</text>
<text x="145.3" y="129.7">C50</text>
<text x="200.9" y="128.5">R20</text>
<text x="251.9" y="130.9">ACC_X/5.3B</text>
<text x="42.2" y="137">IC14</text>
<text x="145.3" y="134.7">100n</text>
<text x="193.5" y="134.7">C51</text>
<text x="200.9" y="133.3">5k1</text>
<text x="77.6" y="142.7" transform="rotate(-90 77.6 142.7)">+9V</text>
<text x="193.5" y="139.8">20n</text>
<text x="251.9" y="148.7">STX/1.3B</text>
<text x="42.2" y="155.4">REF02CSZ</text>
<text x="76.7" y="155">C52</text>
<text x="80.3" y="152.9">FB7</text>
<text x="97" y="155">C53</text>
<text x="106.8" y="154.9">C54</text>
<text x="130" y="151.2">Z_VCC_5V</text>
<text x="64" y="157.6">C55</text>
<text x="76.7" y="160.1">1n</text>
<text x="97" y="160.1">1n</text>
<text x="106.8" y="160">470u/16V</text>
<text x="205.9" y="161.2">10k</text>
<text x="205.9" y="156.5">R21</text>
<text x="213.6" y="161.5">R22</text>
<text x="34.6" y="165.6" transform="rotate(-90 34.6 165.6)">AGND</text>
<text x="64" y="162.6">100n</text>
<text x="205.9" y="166.6">R23</text>
<text x="213.6" y="166.3">10k</text>
<text x="151.4" y="173.2" transform="rotate(-90 151.4 173.2)">AGND</text>
<text x="205.9" y="171.4">10k</text>
</g>
<text font-size="2.5" fill="#0dab76" x="75.2" y="56.4">Vin = 7V - 40V</text>
<g font-size="2.1" fill="#808080">
<text x="176.9" y="49.6">B4</text>
<text x="177" y="52.1">T4</text>
<text x="184.2" y="51">T4</text>
<text x="184.2" y="48.4">B4</text>
<text x="176.9" y="57.1">B3</text>
<text x="177" y="59.7">T3</text>
<text x="184.2" y="58.6">T3</text>
<text x="184.2" y="56">B3</text>
<text x="66" y="63.7">3</text>
<text x="69.9" y="64.8">OPT</text>
<text x="77.8" y="62.2">V+</text>
<text x="83.2" y="61.1">2</text>
<text x="176.9" y="64.8">B2</text>
<text x="184.2" y="63.7">B2</text>
<text x="66" y="71.3">4</text>
<text x="75.9" y="67.3">TRM</text>
<text x="83.2" y="66.2">5</text>
<text x="83.2" y="71.3">6</text>
<text x="177" y="67.3">T2</text>
<text x="184.2" y="71.3">B1</text>
<text x="184.2" y="66.2">T2</text>
<text x="69.9" y="72.4">GND</text>
<text x="77.4" y="72.4">VO</text>
<text x="176.9" y="72.4">B1</text>
<text x="177" y="74.9">T1</text>
<text x="184.2" y="73.8">T1</text>
<text x="160.5" y="91.6">7</text>
<text x="160.5" y="94.1">8</text>
<text x="166.4" y="92.7">VDD</text>
<text x="166.4" y="95.2">VDD2</text>
<text x="40.6" y="101.7">3</text>
<text x="52.4" y="100.3">V+</text>
<text x="57.8" y="99.2">2</text>
<text x="160.5" y="99.2">4</text>
<text x="166.4" y="100.3">ST</text>
<text x="175" y="100.3">OUT</text>
<text x="184.2" y="99.2">6</text>
<text x="44.5" y="102.9">OPT</text>
<text x="50.5" y="105.4">TRM</text>
<text x="57.8" y="104.3">5</text>
<text x="160.5" y="106.8">3</text>
<text x="166.4" y="107.9">COM</text>
<text x="40.6" y="109.3">4</text>
<text x="44.5" y="110.5">GND</text>
<text x="52" y="110.5">VO</text>
<text x="57.8" y="109.3">6</text>
<text x="160.5" y="122">7</text>
<text x="160.5" y="124.6">8</text>
<text x="166.4" y="123.2">VDD</text>
<text x="166.4" y="125.7">VDD2</text>
<text x="160.5" y="129.7">4</text>
<text x="166.4" y="130.8">ST</text>
<text x="175" y="130.8">OUT</text>
<text x="184.2" y="129.7">6</text>
<text x="160.5" y="137.3">3</text>
<text x="40.6" y="142.4">3</text>
<text x="44.5" y="143.5">OPT</text>
<text x="52.4" y="140.9">V+</text>
<text x="57.8" y="139.8">2</text>
<text x="166.4" y="138.4">COM</text>
<text x="40.6" y="150">4</text>
<text x="50.5" y="146">TRM</text>
<text x="57.8" y="150">6</text>
<text x="57.8" y="144.9">5</text>
<text x="44.5" y="151.1">GND</text>
<text x="52" y="151.1">VO</text>
</g>
<g font-size="1.8" fill="#c90d0c">
<text x="130.5" y="76.3" transform="rotate(-90 130.5 76.3)">+</text>
<text x="105.1" y="114.4" transform="rotate(-90 105.1 114.4)">+</text>
<text x="105.1" y="155" transform="rotate(-90 105.1 155)">+</text>
</g>
<text font-size="1.8" fill="#808080" x="175.6" y="78.6">CONN1</text>
<g font-size="1.4" fill="#c90d0c">
<text x="109" y="70.6">EMC</text>
<text x="83.6" y="108.7">EMC</text>
<text x="83.6" y="149.3">EMC</text>
</g>
</svg>
